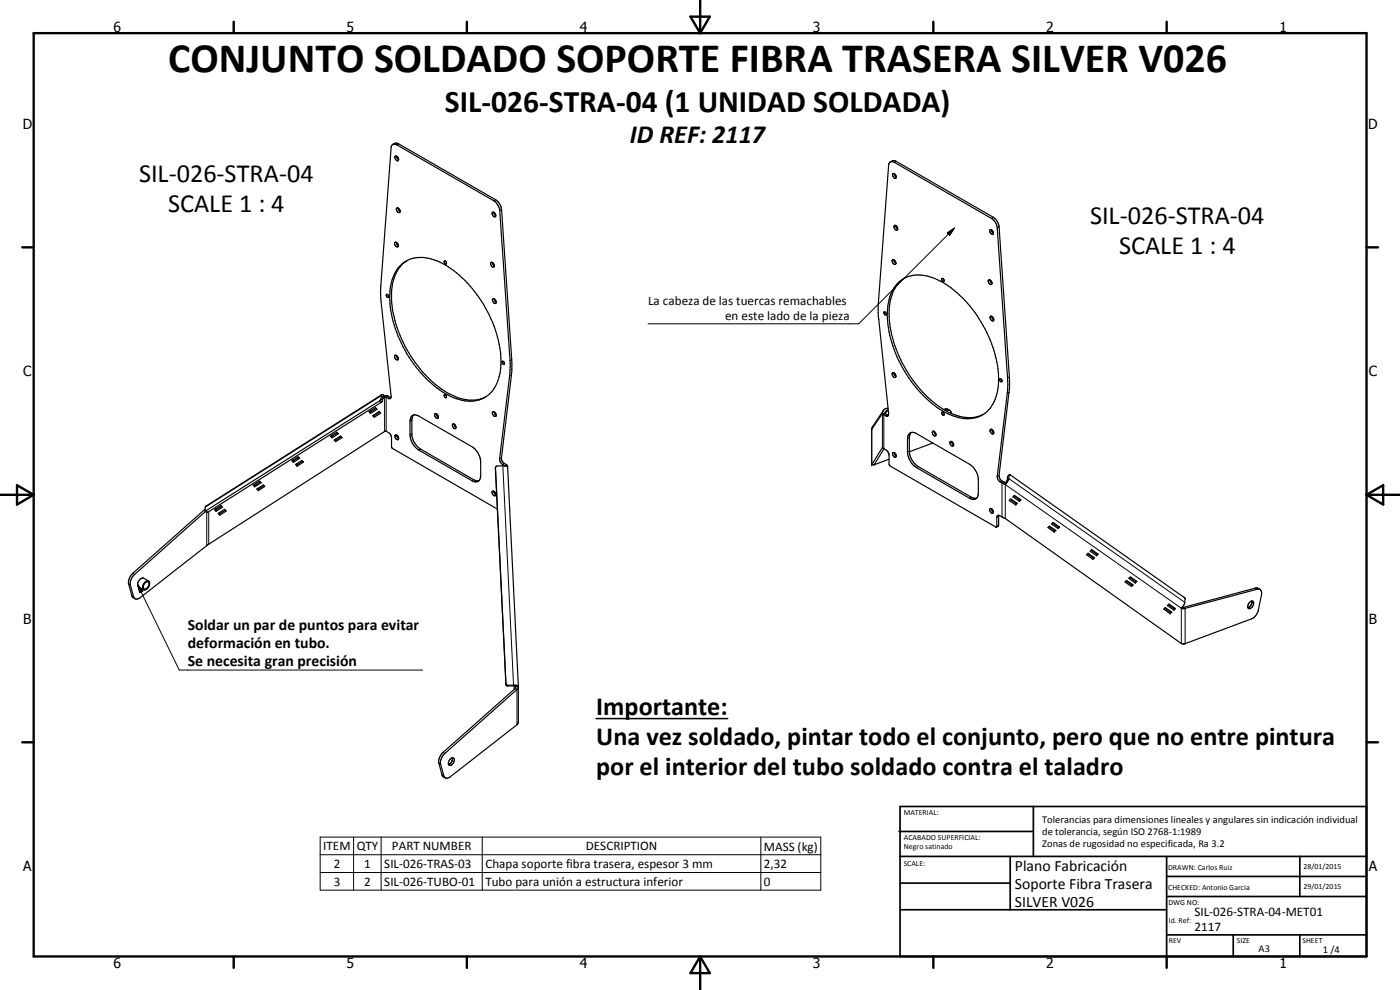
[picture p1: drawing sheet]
<svg xmlns="http://www.w3.org/2000/svg" width="420mm" height="297mm" viewBox="0 0 420 297" stroke-linecap="round" stroke-linejoin="round" font-family="sans-serif">
<g fill="none" stroke="#000" stroke-width=".35">
<path d="M117.9 43.3l.9-.4 .9 .3 29 16.7a4.3 4.3 0 0 1 1.8 3l3.1 47.8-3.1 26.7a2.92 2.92 0 0 0 1.7 2.3l.1 .4M118.6 46.9a.78 .78 0 0 1 .9 .4 .78 .78 0 0 1-.2 1l-.7-.7zM119 46.9l.2 .5 .5 .5M267.2 48.6l.9-.4 .7 .1 29.3 16.9 .8 .6 .7 1.3 3.4 47-.1 2.8-3.1 25.7a2.29 2.29 0 0 0 1.9 2.2v.1M267.9 52.2a.77 .77 0 0 1 .9 .4 .77 .77 0 0 1-.2 .9l-.7-.7zM268.4 52.1l.2 .7 .4 .3M118.5 72.8a.8 .8 0 0 1 .9 .3 .8 .8 0 0 1-.1 1 .98 .98 0 0 1-.8-1.3zM118.9 72.7l.3 .7 .3 .3M119.4 62.4h-.1a.77 .77 0 0 0-.2 .9 .77 .77 0 0 0 .9 .4l.1-.2M119.4 62.4l.6 .5 .1 .6M119.5 62.4l.1 .5 .5 .6M120 79.9a9.2 9.2 0 0 1 10.3-1.9 32 32 0 0 1 16 15.6 30.4 30.4 0 0 1 3.7 18.5 9.2 9.2 0 0 1-8.2 8.3 17.6 17.6 0 0 1-12.3-5.3 37.4 37.4 0 0 1-12.5-25.9 13.3 13.3 0 0 1 3-9.3z"/>
<path d="M122.1 78.2a11.1 11.1 0 0 0-4.6 9.7 36.6 36.6 0 0 0 10.9 25.4 21 21 0 0 0 12.4 6.8l3-.3 1.9-.7M133.4 78.3a.54 .54 0 0 1 .5 .3 .54 .54 0 0 1-.1 .6l-.5-.5zM147.3 78.8a.83 .83 0 0 1 .9 .4 .83 .83 0 0 1-.1 .9 1 1 0 0 1-.8-1.3zM147.8 78.7l.6 1.1M147.9 63.7a.9 .9 0 0 1 .7 1.4 .91 .91 0 0 1-.7-1.4zM148.2 63.7l.2 .7 .4 .3M267.9 77.9a.84 .84 0 0 1 .8 .5 .84 .84 0 0 1-.2 1l-.8-.9zM268.3 78l.1 .5 .5 .5M268.4 67.7a.71 .71 0 0 1 1 .7v.5a.8 .8 0 0 1-.9-.1 .8 .8 0 0 1-.2-.9zM268.8 67.7l.6 1M297.1 69a.77 .77 0 0 1 .9 .4 .77 .77 0 0 1-.2 1l-.7-.7zM297.5 69l.1 .5 .5 .5"/>
<path d="M116 88.3a.52 .52 0 0 1 .6 .3 .52 .52 0 0 1-.2 .7l-.4-.4zM147.9 89.7a.83 .83 0 0 1 .8 .4 .83 .83 0 0 1 0 1 1.07 1.07 0 0 1-.8-1.4zM148.3 89.7l.1 .5 .5 .5M265.3 93.6l.6 .3 .1 .5a.55 .55 0 0 1-.6-.2 .55 .55 0 0 1-.1-.6zM269.3 85.1a9.6 9.6 0 0 1 11.1-1.6 33.4 33.4 0 0 1 16.3 17.5 28.4 28.4 0 0 1 2.5 17.2 9 9 0 0 1-12.9 6.7 28.3 28.3 0 0 1-13.6-11.5 33 33 0 0 1-6.2-21.8 12 12 0 0 1 2.8-6.5zM271.4 83.4a11.2 11.2 0 0 0-4.5 8.8 35 35 0 0 0 8.5 23.8 24 24 0 0 0 14 9.2 9.5 9.5 0 0 0 5.7-.8M282.7 83.6a.54 .54 0 0 1 .6 .3 .54 .54 0 0 1-.1 .6 .7 .7 0 0 1-.5-.9zM296.7 84.1v-.1a.85 .85 0 0 1 .9 .4 .85 .85 0 0 1-.1 1 .98 .98 0 0 1-.8-1.3zM297.1 84l.1 .5 .5 .5M297.2 95a.84 .84 0 0 1 .9 .4 .84 .84 0 0 1-.1 .9 1 1 0 0 1-.8-1.3zM297.6 94.9l.2 .7 .4 .3M114.6 118.4l-52.9 33.5-.2 1.3"/>
<path d="M114.9 119.2l-.2 1.2-.3 .3-52.1 33-.3 .1-.5-.5M115 119.1l-.1 .1M115 119.1l.4 .2M115.4 119.3l.5-.1 1 .4 .4-.3M115.5 118.8l-.6-.4h-.4l-.2 1.4-.4 .5-52.4 32.9M115.5 118.8l-.1 .5M115.5 118.8h.7l1.1 .5M117.3 119.3l-3.1-31.7 3.2-43.3a1.03 1.03 0 0 1 .6-1 1.03 1.03 0 0 1 1.1 .2l29.1 16.7 .8 .7 .8 1.6 3.3 46.6-.2 3.7-3 25.1a2.3 2.3 0 0 0 1.5 1.8l.1 .1M118.5 106.7a.81 .81 0 0 1 .9 .3 .81 .81 0 0 1-.1 1 .95 .95 0 0 1-.8-1.3zM118.9 106.6l.3 .7 .3 .4M133.4 118.4a.54 .54 0 0 1 .5 .4 .54 .54 0 0 1-.1 .6l-.4-.4zM150.7 108.4a.56 .56 0 0 1 .6 .3 .56 .56 0 0 1-.1 .6 .67 .67 0 0 1-.5-.9z"/>
<path d="M267.8 111.9a.77 .77 0 0 1 .9 .4 .77 .77 0 0 1-.2 1l-.6-.5zM268.3 111.9l.1 .5 .5 .5M300 113.7l.6 .2 .1 .5a.51 .51 0 0 1-.6-.1 .51 .51 0 0 1-.1-.6zM87.6 138.2l1.9-1.2 .4 .5-1.9 1.2zM87.8 138l.3 .3M88.1 138.3l-.1 .4M88.7 139.4l1.9-1.2 .5 .4-2 1.3zM88.9 139.2l.3 .2M89.2 139.4l-.1 .5M89.7 137.2l-1.6 1.1M90.8 138.4l-1.6 1M99.1 130.9l2-1.2 .4 .5-1.9 1.2z"/>
<path d="M99.4 130.7l.2 .2M99.6 130.9v.5M100.3 132l1.9-1.2 .4 .5-1.9 1.2zM100.5 131.9l.3 .2M100.8 132.1l-.1 .4M101.3 129.9l-1.7 1M102.4 131.1l-1.6 1M110.7 123.5l2-1.2 .4 .5-1.9 1.2zM111 123.4l.3 .2M111.3 123.6l-.1 .4M111.8 124.7l2-1.3 .4 .6-1.9 1.2zM112.1 124.5l.2 .3"/>
<path d="M112.3 124.8v.4M112.9 122.6l-1.6 1M114 123.7l-1.7 1.1M118.6 130.6a.78 .78 0 0 1 .9 .4 .78 .78 0 0 1-.2 1l-.7-.7zM119 130.6l.2 .5 .5 .5M123.5 124.9a1.64 1.64 0 0 1 2.2-.1l15.9 9.2a5.9 5.9 0 0 1 2.7 4.6v4.1a1.6 1.6 0 0 1-.8 1.7 1.6 1.6 0 0 1-1.9-.2l-15.9-9.2a5.9 5.9 0 0 1-2.6-4.5v-4.1zM124.1 124.5l-.5 1.2v4.8a5.8 5.8 0 0 0 2.6 4.2l15.9 9.2 .9 .4 .7-.1M130.5 124.2a.79 .79 0 0 1 .9 .4 .79 .79 0 0 1-.2 1 1.11 1.11 0 0 1-.7-1.4zM131 124.2l.6 1M136.3 127.3l.1 .5 .5 .5M136.3 127.3l-.3-.1a.83 .83 0 0 0-.1 .9 .83 .83 0 0 0 .8 .5l.2-.3M136.3 127.3l.6 1"/>
<path d="M147.9 123.6a.82 .82 0 0 1 .9 .4 .82 .82 0 0 1-.1 1l-.5-.2-.3-.5zM148.3 123.6l.1 .5 .5 .5M261.6 139.4l3.2-5.1 1.5 1 .5 .8v3.1l.4 .6 31.7 18.4 .3-.2v-2.9l.5-.5M261.6 128.8v10.6M262.4 139.4h.1M262.4 139.4h-.2M264.8 124.1l1.4 .8 .4-.2 .1-.4-3.1-29.5v-2.9l3.1-42.3a1.03 1.03 0 0 1 .6-1.1 1.03 1.03 0 0 1 1.1 .2l29.1 16.8a3.7 3.7 0 0 1 1.8 2.9l3.2 47-3.2 27.5a2.52 2.52 0 0 0 2.1 2.4l.3 .1M265 123.2l-.2 .9M265.3 134.7l-2.9 4.7M265.6 124l.1 .1M265.6 124l-.8 .1M265.7 124.1h.1"/>
<path d="M265.8 124.1l.8 .5M266.5 122.5l-1.3 .5-3.3 5-.3 .9M266.6 123.2l-.8 .3-.2 .5M266.8 137.8l-4.4 1.6h-.8M267.9 135.8a.77 .77 0 0 1 .9 .4 .77 .77 0 0 1-.2 1l-.7-.7zM268.4 135.8l.2 .7 .4 .3M273.1 130l.7-.3 .9 .2 16.2 9.4a6 6 0 0 1 2.7 4.6v4.1a1.62 1.62 0 0 1-.8 1.7 1.62 1.62 0 0 1-1.9-.2l-15.9-9.2a6.1 6.1 0 0 1-2.6-4.6v-4.5l.3-.9zM273.5 129.8l-.6 1.5v4.1a6 6 0 0 0 2.7 4.6l15.9 9.2 1.6 .3M279.9 129.5a.83 .83 0 0 1 .8 .3 .83 .83 0 0 1 0 1 1 1 0 0 1-.8-1.3zM279.9 132.9l-7 2.7M280.3 129.4l.6 1.1M282.7 123.7a.48 .48 0 0 1 .6 .3 .48 .48 0 0 1-.3 .6l-.3-.4z"/>
<path d="M283.2 122.9l.9-.2 .9 .4M283.7 123.1a1.12 1.12 0 0 1 1.2 0 1.12 1.12 0 0 1 .6 1M285.1 132.5a.83 .83 0 0 1 .9 .4 .83 .83 0 0 1 0 1 1.07 1.07 0 0 1-.9-1.4zM285.6 132.5l.6 1M297.2 128.9a.71 .71 0 0 1 1 .6v.5a.79 .79 0 0 1-.9-.1 .79 .79 0 0 1-.1-1zM297.6 128.8l.2 .7 .4 .3M61.5 152.8l-21.8 19.5a3.4 3.4 0 0 0-1.1 3l1 3.6 .9 .7M61.5 152.8v.1M61.5 152.8h.1M64.4 152.9l1.9-1.2 .4 .5-1.9 1.2zM64.7 152.7l.2 .3M64.9 153l-.1 .4"/>
<path d="M65.5 154.1l1.9-1.3 .5 .5-2 1.3zM65.8 153.9l.2 .2M66 154.1l-.1 .5M66.5 151.9l-1.6 1.1M67.6 153.1l-1.6 1M76 145.6l1.9-1.2 .5 .4-2 1.2zM76.2 145.4l.3 .2M76.5 145.6l-.1 .4M77.1 146.7l1.9-1.2 .4 .5-1.9 1.2zM77.4 146.6l.2 .2M77.6 146.8l-.1 .4M78.1 144.6l-1.6 1"/>
<path d="M79.2 145.7l-1.6 1.1M147.8 147.4a.81 .81 0 0 1 .9 .4 .81 .81 0 0 1-.1 1 .93 .93 0 0 1-.8-1.4zM148.2 147.4l.2 .7 .4 .3M148.7 140.3l3.1 65.1M149.3 152.7l-31.6-18.2-.2-.4v-2.8a2.34 2.34 0 0 0-1.7-2l-53.3 34.1-20.4 15.9a1.12 1.12 0 0 1-1.1 .5 1.12 1.12 0 0 1-.9-.8l-1-3.4a3.6 3.6 0 0 1 1.3-3.3l21.3-18.9M152.3 140.1l-1.1-.4-2 .1-.5 .5 3.2 65M152.3 140.1l3.3 65.8M297.1 152.7a.77 .77 0 0 1 .9 .4 .77 .77 0 0 1-.2 1l-.7-.7zM297.5 152.7l.1 .5 .5 .5M299.7 154.6l2 1 52.8 37.5h1.2l19.9-7.4a3.5 3.5 0 0 0 2-2.7l1-4.8-.1-.8-.3-.5M299.8 154.6l-.1 3-.6 .5M301.7 144.9v.5"/>
<path d="M302.9 142.5l-.5 .4-.2 1.3-.5 .7M302.9 142.5l-.4 1.7-.8 1.2M302.9 150.2l.4-.5 2 1.3-.5 .5zM302.9 142.5l52.5 36.7 .3 .4a3.4 3.4 0 0 1-1.2 2.9h1.2M302.9 142.5h.1M303.2 149.9l1.7 1.1M304.2 148.8l1.8 1.2M304.4 148.6l2 1.4-.5 .4-1.9-1.3zM304.9 151l-.1 .5M305.1 150.9l-.2 .1M306 150l-.1 .4M306.1 149.8l-.1 .2"/>
<path d="M314.5 158.3l.4-.4 2 1.3-.5 .4zM314.7 158l1.7 1.2M315.6 157.2l.4-.4 2 1.3-.5 .5zM315.9 157l1.7 1.2M316.4 159.2v.4M316.6 159l-.2 .2M317.6 158.2l-.1 .4M317.7 158l-.1 .2M43.5 174.9l.6-.4a.79 .79 0 0 1 .7 .6 .79 .79 0 0 1-.3 .9l-.5 .6a.66 .66 0 0 1-1 0 .66 .66 0 0 1 .1-1zM44.6 174.4l-1.5-.9a1.68 1.68 0 0 0-1.5 .8 1.68 1.68 0 0 0 0 1.8l1.5 .9M44.6 174.4a1.73 1.73 0 0 1-1.5 2.6M44.6 174.4a1.67 1.67 0 0 0-1.5 2.6"/>
<path d="M326.1 166.5l.4-.5 2 1.4-.5 .4zM326.3 166.2l1.8 1.2M327.2 165.4l.4-.5 2 1.4-.5 .5zM327.4 165.1l1.7 1.2M328.1 167.4l-.1 .4M328.2 167.2l-.1 .2M329.1 166.3v.5M329.3 166.1l-.2 .2M337.6 174.6l.5-.4 2 1.3-.5 .5zM337.9 174.4l1.7 1.2M338.8 173.5l.4-.4 2 1.4-.5 .4zM339 173.3l1.8 1.2"/>
<path d="M339.6 175.6v.4M339.8 175.3l-.2 .3M340.8 174.5l-.1 .4M340.9 174.3l-.1 .2M378.1 176.8l-.7-.4h-.6l-21.6 5.8M378.2 176.9l-.6-.2-21.9 5.8M349.5 182.5l1.7 1.2M349.7 182.3l2 1.4-.5 .4-1.9-1.3zM350.3 181.7l.5-.5 2 1.4-.5 .4zM350.6 181.4l1.7 1.2M351.2 183.7v.4M351.4 183.5l-.2 .2"/>
<path d="M352.3 182.6v.4M352.5 182.4l-.2 .2M354.8 182.2h.4M355.2 182.2l.5 .3M374.9 180.8a.73 .73 0 0 1 1.1-.4 .73 .73 0 0 1 .1 1.2 .93 .93 0 0 1-.6 .9 .93 .93 0 0 1-1-.3zM375.1 182l-.6 .3 .4-.1M375.1 182l-.2 .2M375.5 181.4l-.4 .6M375.6 181.2l-.1 .2M375.7 180.3l-.2 1.1M151.8 205.4l.4 .4h2.4l.2 .2M151.9 205.3l.3 .3h2.5l.8 .3"/>
<path d="M154.3 205.8v1M154.6 206.6l-21.6 19.2a3.6 3.6 0 0 0-1.3 3.2l1 3.7 .9 .7M154.6 206.6l.5 .3M154.8 206l-.2 .6M155.5 205.9h.1M155.6 205.9l-.8 .1M155.6 205.9v10.7l-.2 .6-20.2 15.8a1.12 1.12 0 0 1-1.1 .5 1.12 1.12 0 0 1-.9-.8l-1-3.4a3.7 3.7 0 0 1 1.3-3.2l21.6-19.2M155.6 206.2l-.5 .7M134.6 229.4l.3-.2zM135 227.8a.73 .73 0 0 1 1.1-.4 .73 .73 0 0 1 .1 1.2l-.2 .5a.71 .71 0 0 1-.9 .5 .71 .71 0 0 1-.5-.8zM135.8 227.4l-.1 .8-.8 1"/>
</g>
<g fill="none" stroke="#000" stroke-width=".3">
<path d="M119.7 43.2l-.6 .3M148.7 59.9l-.5 .3M269 48.4l-.6 .3M150.5 62.9l-.5 .3M284.3 69.9l2.1-1.4-1.4 2.1zM286.4 68.5l-28.7 28.7h-63.2M298.1 65.2l-.6 .3M299.8 68.1l-.5 .3M114.3 119.7l.5 .5M114.9 119.6l.5-.3v10.2M114.9 119.2l-.4-.5-52.9 33.4M116.4 118.9l-.5 .3v10.2"/>
<path d="M117 119.2l-.5 .3M153.5 112.5l-.6 .3M153.6 107.9l-.5 .3M302.8 117.8l-.5 .3M302.9 113.1l-.5 .3M113.9 120.3l.5 .4M123.6 126.1l-.5 .3M123.6 130.2l-.5 .3M126.2 134.7l-.5 .3M150.5 137.4l-.6 .3M150.9 139.7l3.2 66.1M151.4 139.1l-.6 .3"/>
<path d="M151.9 139.4l-.5 .4M262.6 139.1v.3M264.8 134.3v-10.2l-3.2 4.8v10.5M266.3 122.5v.8l-1.1 1.2v10.2M266.3 124.5l-.5 .3M272.9 135.4l-.5 .3M272.9 131.3l-.5 .3M275.6 140l-.6 .3M283.7 122.7l.6 .3M61.9 153.2l.4 .5M62 153.8v9.9M62.6 153.5v9.8"/>
<path d="M142.1 143.9l-.5 .3M148.7 140.3v.2M291.5 149.2l-.6 .3M299.7 154.9l-.5 .3M299.7 157.6l-.5 .3M299.8 142.6l-.5 .3M300.7 144.3l-.5 .3M301.3 144.6l-.6 .3v10.2M301.7 155.6v-10.2l52.8 37.1v10.6M302.3 144.1l.5-.5 52.7 37.1M302.8 142.6l-.4 .4M38.6 175.3l.5 .3"/>
<path d="M39.5 178.7l.6 .3M39.9 172l.5 .3M41.3 175.4l1.5 2-.9 .4zM41.3 175.4l12.5 25.6h73M376.8 176.4l.5 .4M355.7 182.5v10.6M151.8 205.1v.3M152.4 205.6l-.1 .2M154.8 205.9v.1M155.1 206.9v10.6M131.7 229l.5 .3M132.6 232.4l.6 .3"/>
<path d="M133 225.8l.5 .3M96.1 251.2h150.2v15.9h-150.2zM96.1 256.5h150.2M106.1 251.2v15.9M114.4 251.2v15.9M144.7 251.2v15.9M228.3 251.2v15.9M96.1 261.8h150.2"/>
</g>
<g fill="#000">
<circle cx="261.6" cy="139.4" r=".18"/>
<circle cx="265.6" cy="124" r=".18"/>
</g>
<g fill="none" stroke="#000" stroke-width=".71">
<path d="M10.1 9.9h400v277.1h-400zM70.1 6.5v3.4M140.1 6.5v3.4M207.2 5h5.8l-2.9 4.9zM210.1 0v9.9M280.1 6.5v3.4M350.1 6.5v3.4M6.7 74.2h3.4M410.1 74.2h3.5M.1 148.5h10M5.1 145.6l5 2.9-5 2.9zM410.1 148.5h10"/>
<path d="M410.1 148.5l5-2.9v5.8zM6.7 222.7h3.4M410.1 222.7h3.5M70.1 287v3.4M140.1 287v3.4M210.1 287v10M210.1 287l2.9 5h-5.8zM280.1 287v3.4M350.1 287v3.4"/>
</g>
<g fill="none" stroke="#000" stroke-width=".51">
<path d="M269.8 249.5h40.3M270.1 242h140v45h-140zM270.1 257h140M303.2 257v16M310.1 242v15M350.1 257v30M390.1 257v12M270.1 265h33.1M270.1 273h80M350.1 269h60M350.1 263h60M350.1 280.5h60"/>
<path d="M370.1 280.5v6.5M390.1 280.5v6.5"/>
</g>
<path d="M284.3 69.9l2.1-1.4-1.4 2.1zM41.3 175.4l1.5 2-.9 .4z" fill="#000"/>
<path d="M178.9 215.6h39.5" fill="none" stroke="#000" stroke-width=".46"/>
<text font-size="12.6" x="50.4" y="21.7">CONJUNTO SOLDADO SOPORTE FIBRA TRASERA SILVER V026</text>
<text font-size="9.4" x="133.5" y="33.5">SIL-026-STRA-04 (1 UNIDAD SOLDADA)</text>
<g font-size="7.9">
<text x="189" y="43">ID REF: 2117</text>
<text x="41.7" y="54.7">SIL-026-STRA-04</text>
<text x="50.4" y="63.7">SCALE 1 : 4</text>
<text x="327.1" y="67.2">SIL-026-STRA-04</text>
<text x="335.9" y="76.2">SCALE 1 : 4</text>
<text x="178.9" y="214.5">Importante:</text>
<text x="178.9" y="223.5">Una vez soldado, pintar todo el conjunto, pero que no entre pintura</text>
<text x="178.9" y="232.5">por el interior del tubo soldado contra el taladro</text>
</g>
<g font-size="4.7">
<text x="56.4" y="189.1">Soldar un par de puntos para evitar</text>
<text x="56.4" y="194.5">deformación en tubo.</text>
<text x="56.4" y="199.9">Se necesita gran precisión</text>
<text x="304.6" y="261.2">Plano Fabricación</text>
<text x="304.6" y="266.6">Soporte Fibra Trasera</text>
<text x="304.6" y="272">SILVER V026</text>
</g>
<g font-size="4.2">
<text x="34" y="9.6">6</text>
<text x="104" y="9.6">5</text>
<text x="174" y="9.6">4</text>
<text x="244" y="9.6">3</text>
<text x="314" y="9.6">2</text>
<text x="384" y="9.6">1</text>
<text x="6.8" y="38.7">D</text>
<text x="410.6" y="38.7">D</text>
<text x="7" y="112.9">C</text>
<text x="410.8" y="112.9">C</text>
<text x="7" y="187.1">B</text>
<text x="410.8" y="187.1">B</text>
<text x="7" y="261.4">A</text>
<text x="410.8" y="261.4">A</text>
<text x="34" y="290.4">6</text>
<text x="104" y="290.4">5</text>
<text x="174" y="290.4">4</text>
<text x="244" y="290.4">3</text>
<text x="314" y="290.4">2</text>
<text x="384" y="290.4">1</text>
</g>
<g font-size="3.9">
<text x="194.5" y="91.6">La cabeza de las tuercas remachables</text>
<text x="217.6" y="96.1">en este lado de la pieza</text>
<text x="97" y="255.1">ITEM</text>
<text x="107" y="255.1">QTY</text>
<text x="117.6" y="255.1">PART NUMBER</text>
<text x="175.8" y="255.1">DESCRIPTION</text>
<text x="229.2" y="255.2">MASS (kg)</text>
<text x="100.1" y="260.4">2</text>
<text x="109.3" y="260.4">1</text>
<text x="115.3" y="260.4">SIL-026-TRAS-03</text>
<text x="145.7" y="260.5">Chapa soporte fibra trasera, espesor 3 mm</text>
<text x="229.2" y="260.4">2,32</text>
<text x="100.1" y="265.7">3</text>
<text x="109.3" y="265.7">2</text>
<text x="115.3" y="265.7">SIL-026-TUBO-01</text>
<text x="145.7" y="265.8">Tubo para unión a estructura inferior</text>
<text x="229.2" y="265.7">0</text>
<text x="358.5" y="275">SIL-026-STRA-04-MET01</text>
<text x="358.5" y="279.4">2117</text>
</g>
<g font-size="3.1">
<text x="312.7" y="246.8">Tolerancias para dimensiones lineales y angulares sin indicación individual</text>
<text x="312.7" y="250.4">de tolerancia, según ISO 2768-1:1989</text>
<text x="312.7" y="254">Zonas de rugosidad no especificada, Ra 3.2</text>
<text x="377.7" y="285.6">A3</text>
<text x="397" y="285.9">1 /4</text>
</g>
<g font-size="2.4">
<text x="271.2" y="244.4">MATERIAL:</text>
<text x="271.3" y="252">ACABADO SUPERFICIAL:</text>
<text x="271.3" y="254.6">Negro satinado</text>
<text x="271.2" y="259.7">SCALE:</text>
<text x="350.6" y="261">DRAWN: Carlos Ruiz</text>
<text x="391.2" y="260.6">28/01/2015</text>
<text x="350.6" y="267">CHECKED: Antonio Garcia</text>
<text x="391.2" y="266.7">29/01/2015</text>
<text x="350.6" y="271.4">DWG NO:</text>
<text x="350.8" y="276.9">Id. Ref:</text>
<text x="350.8" y="282.8">REV</text>
<text x="371.2" y="282.9">SIZE</text>
<text x="390.9" y="282.9">SHEET</text>
</g>
</svg>
